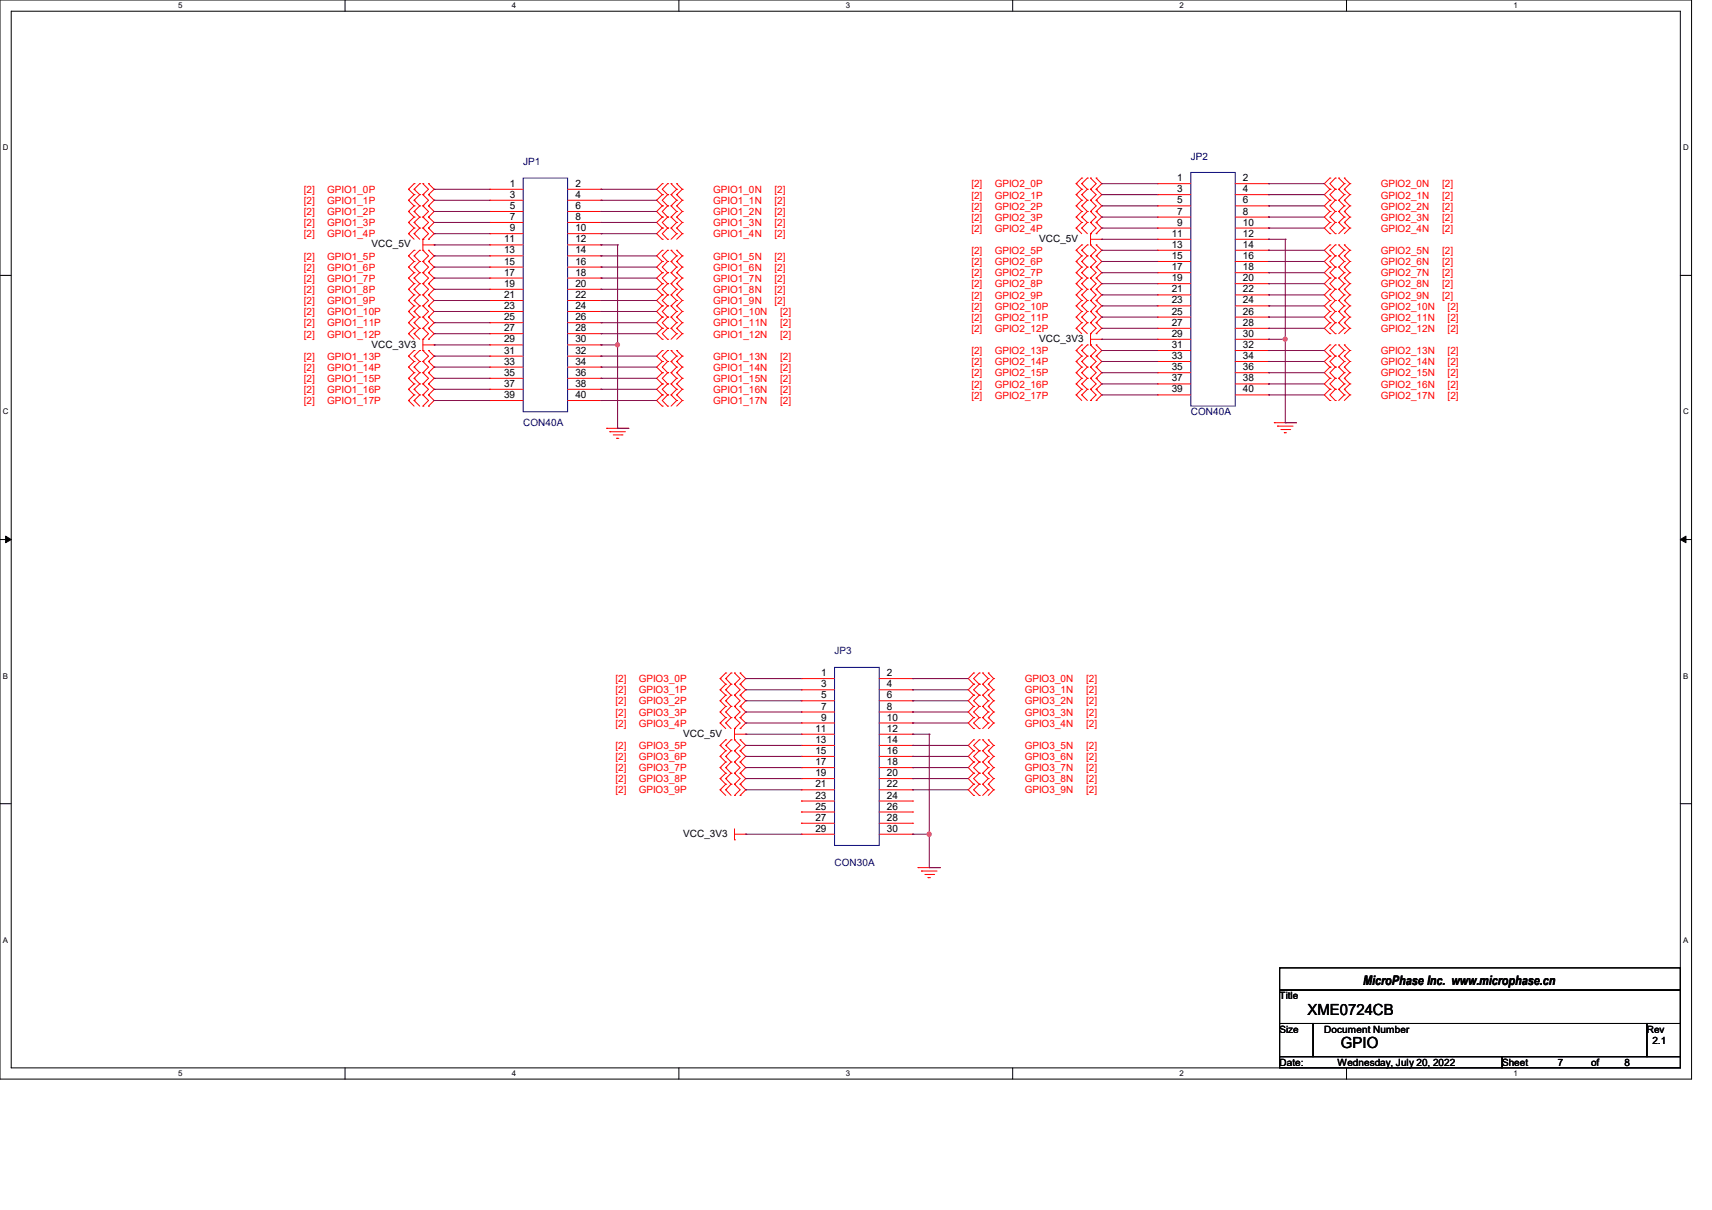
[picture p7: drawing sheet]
<svg xmlns="http://www.w3.org/2000/svg" width="297mm" height="210mm" viewBox="0 0 297 210" stroke-linecap="round" stroke-linejoin="round" font-family="sans-serif">
<path d="M0 0h293.5v187.3h-293.5zM1.9 1.9h289.6v183.4h-289.6z" fill="none" stroke="#000" stroke-width=".17"/>
<g fill="#fff">
<path d="M30.9 .2h.8v1.5h-.8z"/>
<path d="M30.9 185.5h.8v1.6h-.8z"/>
</g>
<path d="M59.9 0v1.9M59.9 185.3v2" fill="none" stroke="#000" stroke-width=".17"/>
<g fill="#fff">
<path d="M88.8 .2h.8v1.5h-.8z"/>
<path d="M88.8 185.5h.8v1.6h-.8z"/>
</g>
<path d="M117.8 0v1.9M117.8 185.3v2" fill="none" stroke="#000" stroke-width=".17"/>
<g fill="#fff">
<path d="M146.7 .2h.8v1.5h-.8z"/>
<path d="M146.7 185.5h.8v1.6h-.8z"/>
</g>
<path d="M175.7 0v1.9M175.7 185.3v2" fill="none" stroke="#000" stroke-width=".17"/>
<g fill="#fff">
<path d="M204.6 .2h.8v1.5h-.8z"/>
<path d="M204.6 185.5h.8v1.6h-.8z"/>
</g>
<path d="M233.6 0v1.9M233.6 185.3v2" fill="none" stroke="#000" stroke-width=".17"/>
<g fill="#fff">
<path d="M262.6 .2h.7v1.5h-.7z"/>
<path d="M262.6 185.5h.7v1.6h-.7z"/>
<path d="M.5 24.8h1v1.6h-1z"/>
<path d="M292 24.8h1v1.6h-1z"/>
<path d="M.5 70.7h1v1.5h-1z"/>
<path d="M292 70.7h1v1.5h-1z"/>
</g>
<path d="M0 47.8h1.9M291.5 47.8h2" fill="none" stroke="#000" stroke-width=".17"/>
<g fill="#fff">
<path d="M.5 116.5h.9v1.6h-.9z"/>
<path d="M292 116.5h.9v1.6h-.9z"/>
</g>
<path d="M0 93.6h1.9M291.5 93.6h2" fill="none" stroke="#000" stroke-width=".17"/>
<path d="M1 93l.9 .6-.9 .6zM291.5 93.6l1-.6v1.2z" fill="#000" stroke="#000" stroke-width=".17"/>
<g fill="#fff">
<path d="M.5 162.4h.9v1.5h-.9z"/>
<path d="M292 162.4h.9v1.5h-.9z"/>
</g>
<path d="M0 139.5h1.9M291.5 139.5h2M222 168h69.5v3.8h-69.5zM222 171.8h69.5v5.8h-69.5zM222 177.6h5.8v5.8h-5.8zM227.8 177.6h57.9v5.8h-57.9zM285.7 177.6h5.8v5.8h-5.8zM222 183.4h38.6v1.9h-38.6zM260.6 183.4h30.9v1.9h-30.9z" fill="none" stroke="#000" stroke-width=".17"/>
<g fill="none" stroke="#f00" stroke-width=".17">
<path d="M70.9 32.9h.1M70.9 34.8h.1M70.9 36.7h.1M70.9 38.6h.1M70.9 32.9l.9 .9M70.9 34.8l.9 .9M70.9 36.7l.9 1M70.9 38.6l.9 1M71.8 32.9h.1M71.8 31.9h.1M71.8 34.8h.1M71.8 33.8h.1"/>
<path d="M71.8 36.7h.1M71.8 35.7h.1M71.8 38.6h.1M71.8 37.7h.1M71.8 39.6h.1M71.8 32.9l1 .9M71.8 31.9l-.9 1M71.8 34.8l1 .9M71.8 33.8l-.9 1M71.8 36.7l1 1M71.8 35.7l-.9 1M71.8 38.6l1 1"/>
<path d="M71.8 37.7l-.9 .9M71.8 39.6l-.9 1M72.8 31.9h.1M72.8 33.8h.1M72.8 35.7h.1M72.8 37.7h.1M72.8 39.6h.1M72.8 31.9l-1 1M72.8 33.8l-1 1M72.8 35.7l-1 1M72.8 37.7l-1 .9M72.8 39.6l-1 1"/>
<path d="M73.4 33.8h.1M73.4 31.9h.1M73.4 35.7h.1M73.4 37.7h.1M73.4 39.6h.1M73.4 31.9l.9 1-.9 .9M73.4 33.8l.9 1-.9 .9M73.4 35.7l.9 1-.9 1M73.4 37.7l.9 .9-.9 1M73.4 39.6l.9 1-.9 .9M74.3 31.9h.1M74.3 33.8h.1"/>
<path d="M74.3 35.7h.1M74.3 37.7h.1M74.3 39.6h.1M74.3 31.9l1 1-1 .9M74.3 33.8l1 1-1 .9M74.3 35.7l1 1-1 1M74.3 37.7l1 .9-1 1M74.3 39.6l1 1-1 .9M85 32.9h.1M85 34.8h.1M85 36.7h.1M85 38.6h.1"/>
<path d="M85 32.9h5.8M85 34.8h5.8M85 36.7h5.8M85 38.6h5.8M98.5 32.9h5.8M98.5 34.8h5.8M98.5 36.7h5.8M98.5 38.6h5.8M104.3 32.9h.1M104.3 34.8h.1M104.3 36.7h.1M104.3 38.6h.1"/>
<path d="M114.9 31.9h.1M114.9 33.8h.1M114.9 35.7h.1M114.9 37.7h.1M114.9 39.6h.1M114.9 31.9l-1 1 1 .9M114.9 33.8l-1 1 1 .9M114.9 35.7l-1 1 1 1M114.9 37.7l-1 .9 1 1M114.9 39.6l-1 1 1 .9M115.8 33.8h.1M115.8 31.9h.1"/>
<path d="M115.8 35.7h.1M115.8 37.7h.1M115.8 39.6h.1M115.8 31.9l-.9 1 .9 .9M115.8 33.8l-.9 1 .9 .9M115.8 35.7l-.9 1 .9 1M115.8 37.7l-.9 .9 .9 1M115.8 39.6l-.9 1 .9 .9M116.4 31.9h.1M116.4 33.8h.1M116.4 35.7h.1M116.4 37.7h.1"/>
<path d="M116.4 39.6h.1M116.4 31.9l1 1M116.4 33.8l1 1M116.4 35.7l1 1M116.4 37.7l1 .9M116.4 39.6l1 1M117.4 32.9h.1M117.4 31.9h.1M117.4 34.8h.1M117.4 33.8h.1M117.4 36.7h.1M117.4 35.7h.1"/>
<path d="M117.4 38.6h.1M117.4 37.7h.1M117.4 39.6h.1M117.4 32.9l-1 .9M117.4 31.9l1 1M117.4 34.8l-1 .9M117.4 33.8l1 1M117.4 36.7l-1 1M117.4 35.7l1 1M117.4 38.6l-1 1M117.4 37.7l1 .9M117.4 39.6l1 1"/>
<path d="M118.4 32.9h.1M118.4 34.8h.1M118.4 36.7h.1M118.4 38.6h.1M118.4 32.9l-1 .9M118.4 34.8l-1 .9M118.4 36.7l-1 1M118.4 38.6l-1 1M186.7 31.9h.1M186.7 33.8h.1M186.7 35.7h.1M186.7 37.7h.1"/>
<path d="M186.7 39.6h.1M186.7 31.9l1 1M186.7 33.8l1 1M186.7 35.7l1 1M186.7 37.7l1 .9M186.7 39.6l1 1M187.7 31.9h.1M187.7 30.9h.1M187.7 33.8h.1M187.7 32.9h.1M187.7 35.7h.1M187.7 34.8h.1"/>
<path d="M187.7 37.7h.1M187.7 36.7h.1M187.7 39.6h.1M187.7 38.6h.1M187.7 31.9l.9 1M187.7 30.9l-1 1M187.7 33.8l.9 1M187.7 32.9l-1 .9M187.7 35.7l.9 1M187.7 34.8l-1 .9M187.7 37.7l.9 .9M187.7 36.7l-1 1"/>
<path d="M187.7 39.6l.9 1M187.7 38.6l-1 1M188.6 30.9h.1M188.6 32.9h.1M188.6 34.8h.1M188.6 36.7h.1M188.6 38.6h.1M188.6 30.9l-.9 1M188.6 32.9l-.9 .9M188.6 34.8l-.9 .9M188.6 36.7l-.9 1M188.6 38.6l-.9 1"/>
<path d="M189.2 32.9h.1M189.2 30.9h.1M189.2 34.8h.1M189.2 36.7h.1M189.2 38.6h.1M189.2 30.9l1 1-1 1M189.2 32.9l1 .9-1 1M189.2 34.8l1 .9-1 1M189.2 36.7l1 1-1 .9M189.2 38.6l1 1-1 1M190.2 30.9h.1M190.2 32.9h.1"/>
<path d="M190.2 34.8h.1M190.2 36.7h.1M190.2 38.6h.1M190.2 30.9l.9 1-.9 1M190.2 32.9l.9 .9-.9 1M190.2 34.8l.9 .9-.9 1M190.2 36.7l.9 1-.9 .9M190.2 38.6l.9 1-.9 1M200.8 31.9h.1M200.8 33.8h.1M200.8 35.7h.1M200.8 37.7h.1"/>
<path d="M200.8 39.6h.1M200.8 31.9h5.8M200.8 33.8h5.8M200.8 35.7h5.8M200.8 37.7h5.8M200.8 39.6h5.8M214.3 31.9h5.8M214.3 33.8h5.8M214.3 35.7h5.8M214.3 37.7h5.8M214.3 39.6h5.8M220.1 31.9h.1"/>
<path d="M220.1 33.8h.1M220.1 35.7h.1M220.1 37.7h.1M220.1 39.6h.1M230.7 30.9h.1M230.7 32.9h.1M230.7 34.8h.1M230.7 36.7h.1M230.7 38.6h.1M230.7 30.9l-1 1 1 1M230.7 32.9l-1 .9 1 1M230.7 34.8l-1 .9 1 1"/>
<path d="M230.7 36.7l-1 1 1 .9M230.7 38.6l-1 1 1 1M231.6 32.9h.1M231.6 30.9h.1M231.6 34.8h.1M231.6 36.7h.1M231.6 38.6h.1M231.6 30.9l-.9 1 .9 1M231.6 32.9l-.9 .9 .9 1M231.6 34.8l-.9 .9 .9 1M231.6 36.7l-.9 1 .9 .9M231.6 38.6l-.9 1 .9 1"/>
<path d="M232.2 30.9h.1M232.2 32.9h.1M232.2 34.8h.1M232.2 36.7h.1M232.2 38.6h.1M232.2 30.9l1 1M232.2 32.9l1 .9M232.2 34.8l1 .9M232.2 36.7l1 1M232.2 38.6l1 1M233.2 31.9h.1M233.2 30.9h.1"/>
<path d="M233.2 33.8h.1M233.2 32.9h.1M233.2 35.7h.1M233.2 34.8h.1M233.2 37.7h.1M233.2 36.7h.1M233.2 39.6h.1M233.2 38.6h.1M233.2 31.9l-1 1M233.2 30.9l1 1M233.2 33.8l-1 1M233.2 32.9l1 .9"/>
<path d="M233.2 35.7l-1 1M233.2 34.8l1 .9M233.2 37.7l-1 .9M233.2 36.7l1 1M233.2 39.6l-1 1M233.2 38.6l1 1M234.2 31.9h.1M234.2 33.8h.1M234.2 35.7h.1M234.2 37.7h.1M234.2 39.6h.1M234.2 31.9l-1 1"/>
<path d="M234.2 33.8l-1 1M234.2 35.7l-1 1M234.2 37.7l-1 .9M234.2 39.6l-1 1M70.9 40.6h.1M70.9 44.4h.1M70.9 46.4h.1M70.9 48.3h.1M70.9 50.2h.1M70.9 52.2h.1M70.9 54.1h.1M70.9 56h.1"/>
<path d="M70.9 57.9h.1M70.9 40.6l.9 .9M70.9 44.4l.9 1M70.9 46.4l.9 .9M70.9 48.3l.9 .9M70.9 50.2l.9 1M70.9 52.2l.9 .9M70.9 54.1l.9 .9M70.9 56l.9 1M70.9 57.9l.9 1M71.8 40.6h.1M71.8 44.4h.1"/>
<path d="M71.8 43.4h.1M71.8 46.4h.1M71.8 45.4h.1M71.8 48.3h.1M71.8 47.3h.1M71.8 50.2h.1M71.8 49.2h.1M71.8 52.2h.1M71.8 51.2h.1M71.8 54.1h.1M71.8 53.1h.1M71.8 56h.1"/>
<path d="M71.8 55h.1M71.8 57.9h.1M71.8 57h.1M71.8 40.6l1 .9M71.8 44.4l1 1M71.8 43.4l-.9 1M71.8 46.4l1 .9M71.8 45.4l-.9 1M71.8 48.3l1 .9M71.8 47.3l-.9 1M71.8 50.2l1 1M71.8 49.2l-.9 1"/>
<path d="M71.8 52.2l1 .9M71.8 51.2l-.9 1M71.8 54.1l1 .9M71.8 53.1l-.9 1M71.8 56l1 1M71.8 55l-.9 1M71.8 57.9l1 1M71.8 57l-.9 .9M72.8 43.4h.1M72.8 45.4h.1M72.8 47.3h.1M72.8 49.2h.1"/>
<path d="M72.8 51.2h.1M72.8 53.1h.1M72.8 55h.1M72.8 57h.1M72.8 43.4l-1 1M72.8 45.4l-1 1M72.8 47.3l-1 1M72.8 49.2l-1 1M72.8 51.2l-1 1M72.8 53.1l-1 1M72.8 55l-1 1M72.8 57l-1 .9"/>
<path d="M73.4 41.5h.1M73.4 45.4h.1M73.4 43.4h.1M73.4 47.3h.1M73.4 49.2h.1M73.4 51.2h.1M73.4 53.1h.1M73.4 55h.1M73.4 57h.1M73.4 58.9h.1M73.4 42.5h1.9M73.4 41.5v1.9"/>
<path d="M73.4 58.9v1.9M73.4 59.9h1.9M73.4 43.4l.9 1-.9 1M73.4 45.4l.9 1-.9 .9M73.4 47.3l.9 1-.9 .9M73.4 49.2l.9 1-.9 1M73.4 51.2l.9 1-.9 .9M73.4 53.1l.9 1-.9 .9M73.4 55l.9 1-.9 1M73.4 57l.9 .9-.9 1M74.3 41.5h.1M74.3 43.4h.1"/>
<path d="M74.3 45.4h.1M74.3 47.3h.1M74.3 49.2h.1M74.3 51.2h.1M74.3 53.1h.1M74.3 55h.1M74.3 57h.1M74.3 58.9h.1M74.3 43.4l1 1-1 1M74.3 45.4l1 1-1 .9M74.3 47.3l1 1-1 .9M74.3 49.2l1 1-1 1"/>
<path d="M74.3 51.2l1 1-1 .9M74.3 53.1l1 1-1 .9M74.3 55l1 1-1 1M74.3 57l1 .9-1 1M75.3 42.5h.1M75.3 59.9h.1M85 40.6h.1M85 42.5h.1M85 44.4h.1M85 46.4h.1M85 48.3h.1M85 50.2h.1"/>
<path d="M85 52.2h.1M85 54.1h.1M85 56h.1M85 57.9h.1M85 59.9h.1M85 42.5h5.8M85 59.9h5.8M85 40.6h5.8M85 44.4h5.8M85 46.4h5.8M85 48.3h5.8M85 50.2h5.8"/>
<path d="M85 52.2h5.8M85 54.1h5.8M85 56h5.8M85 57.9h5.8M98.5 42.5h5.8M98.5 59.9h5.8M98.5 40.6h5.8M98.5 44.4h5.8M98.5 46.4h5.8M98.5 48.3h5.8M98.5 50.2h5.8M98.5 52.2h5.8"/>
<path d="M98.5 54.1h5.8M98.5 56h5.8M98.5 57.9h5.8M104.3 40.6h.1M104.3 42.5h.1M104.3 44.4h.1M104.3 46.4h.1M104.3 48.3h.1M104.3 50.2h.1M104.3 52.2h.1M104.3 54.1h.1M104.3 56h.1"/>
<path d="M104.3 57.9h.1M104.3 59.9h.1M114.9 41.5h.1M114.9 43.4h.1M114.9 45.4h.1M114.9 47.3h.1M114.9 49.2h.1M114.9 51.2h.1M114.9 53.1h.1M114.9 55h.1M114.9 57h.1M114.9 58.9h.1"/>
<path d="M114.9 43.4l-1 1 1 1M114.9 45.4l-1 1 1 .9M114.9 47.3l-1 1 1 .9M114.9 49.2l-1 1 1 1M114.9 51.2l-1 1 1 .9M114.9 53.1l-1 1 1 .9M114.9 55l-1 1 1 1M114.9 57l-1 .9 1 1M115.8 41.5h.1M115.8 45.4h.1M115.8 43.4h.1M115.8 47.3h.1"/>
<path d="M115.8 49.2h.1M115.8 51.2h.1M115.8 53.1h.1M115.8 55h.1M115.8 57h.1M115.8 58.9h.1M115.8 43.4l-.9 1 .9 1M115.8 45.4l-.9 1 .9 .9M115.8 47.3l-.9 1 .9 .9M115.8 49.2l-.9 1 .9 1M115.8 51.2l-.9 1 .9 .9M115.8 53.1l-.9 1 .9 .9"/>
<path d="M115.8 55l-.9 1 .9 1M115.8 57l-.9 .9 .9 1M116.4 43.4h.1M116.4 45.4h.1M116.4 47.3h.1M116.4 49.2h.1M116.4 51.2h.1M116.4 53.1h.1M116.4 55h.1M116.4 57h.1M116.4 43.4l1 1M116.4 45.4l1 1"/>
<path d="M116.4 47.3l1 1M116.4 49.2l1 1M116.4 51.2l1 1M116.4 53.1l1 1M116.4 55l1 1M116.4 57l1 .9M117.4 40.6h.1M117.4 44.4h.1M117.4 43.4h.1M117.4 46.4h.1M117.4 45.4h.1M117.4 48.3h.1"/>
<path d="M117.4 47.3h.1M117.4 50.2h.1M117.4 49.2h.1M117.4 52.2h.1M117.4 51.2h.1M117.4 54.1h.1M117.4 53.1h.1M117.4 56h.1M117.4 55h.1M117.4 57.9h.1M117.4 57h.1M117.4 40.6l-1 .9"/>
<path d="M117.4 44.4l-1 1M117.4 43.4l1 1M117.4 46.4l-1 .9M117.4 45.4l1 1M117.4 48.3l-1 .9M117.4 47.3l1 1M117.4 50.2l-1 1M117.4 49.2l1 1M117.4 52.2l-1 .9M117.4 51.2l1 1M117.4 54.1l-1 .9M117.4 53.1l1 1"/>
<path d="M117.4 56l-1 1M117.4 55l1 1M117.4 57.9l-1 1M117.4 57l1 .9M118.4 40.6h.1M118.4 44.4h.1M118.4 46.4h.1M118.4 48.3h.1M118.4 50.2h.1M118.4 52.2h.1M118.4 54.1h.1M118.4 56h.1"/>
<path d="M118.4 57.9h.1M118.4 40.6l-1 .9M118.4 44.4l-1 1M118.4 46.4l-1 .9M118.4 48.3l-1 .9M118.4 50.2l-1 1M118.4 52.2l-1 .9M118.4 54.1l-1 .9M118.4 56l-1 1M118.4 57.9l-1 1M186.7 43.4h.1M186.7 45.4h.1"/>
<path d="M186.7 47.3h.1M186.7 49.2h.1M186.7 51.2h.1M186.7 53.1h.1M186.7 55h.1M186.7 57h.1M186.7 43.4l1 1M186.7 45.4l1 1M186.7 47.3l1 1M186.7 49.2l1 1M186.7 51.2l1 1M186.7 53.1l1 1"/>
<path d="M186.7 55l1 1M186.7 57l1 .9M187.7 43.4h.1M187.7 42.5h.1M187.7 45.4h.1M187.7 44.4h.1M187.7 47.3h.1M187.7 46.4h.1M187.7 49.2h.1M187.7 48.3h.1M187.7 51.2h.1M187.7 50.2h.1"/>
<path d="M187.7 59.9h.1M187.7 53.1h.1M187.7 52.2h.1M187.7 55h.1M187.7 54.1h.1M187.7 57h.1M187.7 56h.1M187.7 43.4l.9 1M187.7 42.5l-1 .9M187.7 45.4l.9 1M187.7 44.4l-1 1M187.7 47.3l.9 1"/>
<path d="M187.7 46.4l-1 .9M187.7 49.2l.9 1M187.7 48.3l-1 .9M187.7 51.2l.9 1M187.7 50.2l-1 1M187.7 59.9l-1 .9M187.7 53.1l.9 1M187.7 52.2l-1 .9M187.7 55l.9 1M187.7 54.1l-1 .9M187.7 57l.9 .9M187.7 56l-1 1"/>
<path d="M188.6 42.5h.1M188.6 44.4h.1M188.6 46.4h.1M188.6 48.3h.1M188.6 50.2h.1M188.6 59.9h.1M188.6 52.2h.1M188.6 54.1h.1M188.6 56h.1M188.6 42.5l-.9 .9M188.6 44.4l-.9 1M188.6 46.4l-.9 .9"/>
<path d="M188.6 48.3l-.9 .9M188.6 50.2l-.9 1M188.6 59.9l-.9 .9M188.6 52.2l-.9 .9M188.6 54.1l-.9 .9M188.6 56l-.9 1M189.2 40.6h.1M189.2 59.9h.1M189.2 44.4h.1M189.2 42.5h.1M189.2 46.4h.1M189.2 48.3h.1"/>
<path d="M189.2 50.2h.1M189.2 52.2h.1M189.2 54.1h.1M189.2 56h.1M189.2 57.9h.1M189.2 41.5h1.9M189.2 40.6v1.9M189.2 57.9v2M189.2 58.9h1.9M189.2 42.5l1 .9-1 1M189.2 44.4l1 1-1 1M189.2 46.4l1 .9-1 1"/>
<path d="M189.2 48.3l1 .9-1 1M189.2 50.2l1 1-1 1M189.2 59.9l1 .9-1 1M189.2 52.2l1 .9-1 1M189.2 54.1l1 .9-1 1M189.2 56l1 1-1 .9M190.2 40.6h.1M190.2 42.5h.1M190.2 44.4h.1M190.2 46.4h.1M190.2 48.3h.1M190.2 50.2h.1"/>
<path d="M190.2 52.2h.1M190.2 59.9h.1M190.2 54.1h.1M190.2 56h.1M190.2 57.9h.1M190.2 42.5l.9 .9-.9 1M190.2 44.4l.9 1-.9 1M190.2 46.4l.9 .9-.9 1M190.2 48.3l.9 .9-.9 1M190.2 50.2l.9 1-.9 1M190.2 59.9l.9 .9-.9 1M190.2 52.2l.9 .9-.9 1"/>
<path d="M190.2 54.1l.9 .9-.9 1M190.2 56l.9 1-.9 .9M191.1 41.5h.1M191.1 58.9h.1M200.8 41.5h.1M200.8 43.4h.1M200.8 45.4h.1M200.8 47.3h.1M200.8 49.2h.1M200.8 51.2h.1M200.8 53.1h.1M200.8 55h.1"/>
<path d="M200.8 57h.1M200.8 58.9h.1M200.8 41.5h5.8M200.8 58.9h5.8M200.8 43.4h5.8M200.8 45.4h5.8M200.8 47.3h5.8M200.8 49.2h5.8M200.8 51.2h5.8M200.8 53.1h5.8M200.8 55h5.8M200.8 57h5.8"/>
<path d="M214.3 41.5h5.8M214.3 58.9h5.8M214.3 43.4h5.8M214.3 45.4h5.8M214.3 47.3h5.8M214.3 49.2h5.8M214.3 51.2h5.8M214.3 53.1h5.8M214.3 55h5.8M214.3 57h5.8M220.1 41.5h.1M220.1 43.4h.1"/>
<path d="M220.1 45.4h.1M220.1 47.3h.1M220.1 49.2h.1M220.1 51.2h.1M220.1 53.1h.1M220.1 55h.1M220.1 57h.1M220.1 58.9h.1M230.7 40.6h.1M230.7 42.5h.1M230.7 44.4h.1M230.7 46.4h.1"/>
<path d="M230.7 48.3h.1M230.7 50.2h.1M230.7 52.2h.1M230.7 54.1h.1M230.7 56h.1M230.7 57.9h.1M230.7 59.9h.1M230.7 42.5l-1 .9 1 1M230.7 44.4l-1 1 1 1M230.7 46.4l-1 .9 1 1M230.7 48.3l-1 .9 1 1M230.7 50.2l-1 1 1 1"/>
<path d="M230.7 52.2l-1 .9 1 1M230.7 54.1l-1 .9 1 1M230.7 56l-1 1 1 .9M230.7 59.9l-1 .9 1 1M231.6 40.6h.1M231.6 44.4h.1M231.6 42.5h.1M231.6 46.4h.1M231.6 48.3h.1M231.6 50.2h.1M231.6 52.2h.1M231.6 54.1h.1"/>
<path d="M231.6 56h.1M231.6 57.9h.1M231.6 59.9h.1M231.6 42.5l-.9 .9 .9 1M231.6 44.4l-.9 1 .9 1M231.6 46.4l-.9 .9 .9 1M231.6 48.3l-.9 .9 .9 1M231.6 50.2l-.9 1 .9 1M231.6 52.2l-.9 .9 .9 1M231.6 54.1l-.9 .9 .9 1M231.6 56l-.9 1 .9 .9M231.6 59.9l-.9 .9 .9 1"/>
<path d="M232.2 42.5h.1M232.2 44.4h.1M232.2 46.4h.1M232.2 48.3h.1M232.2 50.2h.1M232.2 52.2h.1M232.2 54.1h.1M232.2 56h.1M232.2 59.9h.1M232.2 42.5l1 .9M232.2 44.4l1 1M232.2 46.4l1 .9"/>
<path d="M232.2 48.3l1 .9M232.2 50.2l1 1M232.2 52.2l1 .9M232.2 54.1l1 .9M232.2 56l1 1M232.2 59.9l1 .9M233.2 43.4h.1M233.2 42.5h.1M233.2 45.4h.1M233.2 44.4h.1M233.2 47.3h.1M233.2 46.4h.1"/>
<path d="M233.2 49.2h.1M233.2 48.3h.1M233.2 51.2h.1M233.2 50.2h.1M233.2 53.1h.1M233.2 52.2h.1M233.2 55h.1M233.2 54.1h.1M233.2 57h.1M233.2 56h.1M233.2 59.9h.1M233.2 43.4l-1 1"/>
<path d="M233.2 42.5l1 .9M233.2 45.4l-1 1M233.2 44.4l1 1M233.2 47.3l-1 1M233.2 46.4l1 .9M233.2 49.2l-1 1M233.2 48.3l1 .9M233.2 51.2l-1 1M233.2 50.2l1 1M233.2 53.1l-1 1M233.2 52.2l1 .9M233.2 55l-1 1"/>
<path d="M233.2 54.1l1 .9M233.2 57l-1 .9M233.2 56l1 1M233.2 59.9l1 .9M234.2 43.4h.1M234.2 45.4h.1M234.2 47.3h.1M234.2 49.2h.1M234.2 51.2h.1M234.2 53.1h.1M234.2 55h.1M234.2 57h.1"/>
<path d="M234.2 43.4l-1 1M234.2 45.4l-1 1M234.2 47.3l-1 1M234.2 49.2l-1 1M234.2 51.2l-1 1M234.2 53.1l-1 1M234.2 55l-1 1M234.2 57l-1 .9M70.9 61.8h.1M70.9 63.7h.1M70.9 65.7h.1M70.9 67.6h.1"/>
<path d="M70.9 69.5h.1M70.9 61.8l.9 .9M70.9 63.7l.9 1M70.9 65.7l.9 .9M70.9 67.6l.9 .9M70.9 69.5l.9 1M71.8 61.8h.1M71.8 60.8h.1M71.8 63.7h.1M71.8 62.7h.1M71.8 65.7h.1M71.8 64.7h.1"/>
<path d="M71.8 67.6h.1M71.8 66.6h.1M71.8 69.5h.1M71.8 68.5h.1M71.8 61.8l1 .9M71.8 60.8l-.9 1M71.8 63.7l1 1M71.8 62.7l-.9 1M71.8 65.7l1 .9M71.8 64.7l-.9 1M71.8 67.6l1 .9M71.8 66.6l-.9 1"/>
<path d="M71.8 69.5l1 1M71.8 68.5l-.9 1M72.8 60.8h.1M72.8 62.7h.1M72.8 64.7h.1M72.8 66.6h.1M72.8 68.5h.1M72.8 60.8l-1 1M72.8 62.7l-1 1M72.8 64.7l-1 1M72.8 66.6l-1 1M72.8 68.5l-1 1"/>
<path d="M73.4 60.8h.1M73.4 62.7h.1M73.4 64.7h.1M73.4 66.6h.1M73.4 68.5h.1M73.4 70.5h.1M73.4 60.8l.9 1-.9 .9M73.4 62.7l.9 1-.9 1M73.4 64.7l.9 1-.9 .9M73.4 66.6l.9 1-.9 .9M73.4 68.5l.9 1-.9 1M74.3 60.8h.1"/>
<path d="M74.3 62.7h.1M74.3 64.7h.1M74.3 66.6h.1M74.3 68.5h.1M74.3 70.5h.1M74.3 60.8l1 1-1 .9M74.3 62.7l1 1-1 1M74.3 64.7l1 1-1 .9M74.3 66.6l1 1-1 .9M74.3 68.5l1 1-1 1M85 61.8h.1M85 63.7h.1"/>
<path d="M85 65.7h.1M85 67.6h.1M85 69.5h.1M85 61.8h5.8M85 63.7h5.8M85 65.7h5.8M85 67.6h5.8M85 69.5h5.8M98.5 61.8h5.8M98.5 63.7h5.8M98.5 65.7h5.8M98.5 67.6h5.8"/>
<path d="M98.5 69.5h5.8M104.3 61.8h.1M104.3 63.7h.1M104.3 65.7h.1M104.3 67.6h.1M104.3 69.5h.1M105.2 74.3h.1M105.2 74.3h3.9M105.8 74.9h.1M105.8 74.9h2.7M106.4 75.5h1.5M107 76.1h.1"/>
<path d="M107 76.1h.4M107.9 75.5h.1M114.9 60.8h.1M114.9 62.7h.1M114.9 64.7h.1M114.9 66.6h.1M114.9 68.5h.1M114.9 70.5h.1M114.9 60.8l-1 1 1 .9M114.9 62.7l-1 1 1 1M114.9 64.7l-1 1 1 .9M114.9 66.6l-1 1 1 .9"/>
<path d="M114.9 68.5l-1 1 1 1M115.8 62.7h.1M115.8 60.8h.1M115.8 64.7h.1M115.8 66.6h.1M115.8 68.5h.1M115.8 70.5h.1M115.8 60.8l-.9 1 .9 .9M115.8 62.7l-.9 1 .9 1M115.8 64.7l-.9 1 .9 .9M115.8 66.6l-.9 1 .9 .9M115.8 68.5l-.9 1 .9 1"/>
<path d="M116.4 60.8h.1M116.4 62.7h.1M116.4 64.7h.1M116.4 66.6h.1M116.4 68.5h.1M116.4 60.8l1 1M116.4 62.7l1 1M116.4 64.7l1 1M116.4 66.6l1 1M116.4 68.5l1 1M117.4 61.8h.1M117.4 60.8h.1"/>
<path d="M117.4 63.7h.1M117.4 62.7h.1M117.4 65.7h.1M117.4 64.7h.1M117.4 67.6h.1M117.4 66.6h.1M117.4 69.5h.1M117.4 68.5h.1M117.4 61.8l-1 .9M117.4 60.8l1 1M117.4 63.7l-1 1M117.4 62.7l1 1"/>
<path d="M117.4 65.7l-1 .9M117.4 64.7l1 1M117.4 67.6l-1 .9M117.4 66.6l1 1M117.4 69.5l-1 1M117.4 68.5l1 1M118.4 61.8h.1M118.4 63.7h.1M118.4 65.7h.1M118.4 67.6h.1M118.4 69.5h.1M118.4 61.8l-1 .9"/>
<path d="M118.4 63.7l-1 1M118.4 65.7l-1 .9M118.4 67.6l-1 .9M118.4 69.5l-1 1M186.7 60.8h.1M186.7 62.7h.1M186.7 64.7h.1M186.7 66.6h.1M186.7 68.5h.1M186.7 60.8l1 1M186.7 62.7l1 1M186.7 64.7l1 1"/>
<path d="M186.7 66.6l1 1M186.7 68.5l1 1M187.7 60.8h.1M187.7 62.7h.1M187.7 61.8h.1M187.7 64.7h.1M187.7 63.7h.1M187.7 66.6h.1M187.7 65.7h.1M187.7 68.5h.1M187.7 67.6h.1M187.7 60.8l.9 1"/>
<path d="M187.7 62.7l.9 1M187.7 61.8l-1 .9M187.7 64.7l.9 1M187.7 63.7l-1 1M187.7 66.6l.9 1M187.7 65.7l-1 .9M187.7 68.5l.9 1M187.7 67.6l-1 .9M188.6 61.8h.1M188.6 63.7h.1M188.6 65.7h.1M188.6 67.6h.1"/>
<path d="M188.6 61.8l-.9 .9M188.6 63.7l-.9 1M188.6 65.7l-.9 .9M188.6 67.6l-.9 .9M189.2 61.8h.1M189.2 63.7h.1M189.2 65.7h.1M189.2 67.6h.1M189.2 69.5h.1M189.2 61.8l1 .9-1 1M189.2 63.7l1 1-1 1M189.2 65.7l1 .9-1 1"/>
<path d="M189.2 67.6l1 .9-1 1M190.2 61.8h.1M190.2 63.7h.1M190.2 65.7h.1M190.2 67.6h.1M190.2 69.5h.1M190.2 61.8l.9 .9-.9 1M190.2 63.7l.9 1-.9 1M190.2 65.7l.9 .9-.9 1M190.2 67.6l.9 .9-.9 1M200.8 60.8h.1M200.8 62.7h.1"/>
<path d="M200.8 64.7h.1M200.8 66.6h.1M200.8 68.5h.1M200.8 60.8h5.8M200.8 62.7h5.8M200.8 64.7h5.8M200.8 66.6h5.8M200.8 68.5h5.8M214.3 60.8h5.8M214.3 62.7h5.8M214.3 64.7h5.8M214.3 66.6h5.8"/>
<path d="M214.3 68.5h5.8M220.1 60.8h.1M220.1 62.7h.1M220.1 64.7h.1M220.1 66.6h.1M220.1 68.5h.1M221.1 73.4h.1M221.1 73.4h3.8M221.6 74h.1M221.6 74h2.7M222.2 74.5h1.5M222.8 75.1h.1"/>
<path d="M222.8 75.1h.4M223.7 74.5h.1M230.7 61.8h.1M230.7 63.7h.1M230.7 65.7h.1M230.7 67.6h.1M230.7 69.5h.1M230.7 61.8l-1 .9 1 1M230.7 63.7l-1 1 1 1M230.7 65.7l-1 .9 1 1M230.7 67.6l-1 .9 1 1M231.6 61.8h.1"/>
<path d="M231.6 63.7h.1M231.6 65.7h.1M231.6 67.6h.1M231.6 69.5h.1M231.6 61.8l-.9 .9 .9 1M231.6 63.7l-.9 1 .9 1M231.6 65.7l-.9 .9 .9 1M231.6 67.6l-.9 .9 .9 1M232.2 61.8h.1M232.2 63.7h.1M232.2 65.7h.1M232.2 67.6h.1"/>
<path d="M232.2 61.8l1 .9M232.2 63.7l1 1M232.2 65.7l1 .9M232.2 67.6l1 .9M233.2 60.8h.1M233.2 62.7h.1M233.2 61.8h.1M233.2 64.7h.1M233.2 63.7h.1M233.2 66.6h.1M233.2 65.7h.1M233.2 68.5h.1"/>
<path d="M233.2 67.6h.1M233.2 60.8l-1 1M233.2 62.7l-1 1M233.2 61.8l1 .9M233.2 64.7l-1 1M233.2 63.7l1 1M233.2 66.6l-1 1M233.2 65.7l1 .9M233.2 68.5l-1 1M233.2 67.6l1 .9M234.2 60.8h.1M234.2 62.7h.1"/>
<path d="M234.2 64.7h.1M234.2 66.6h.1M234.2 68.5h.1M234.2 60.8l-1 1M234.2 62.7l-1 1M234.2 64.7l-1 1M234.2 66.6l-1 1M234.2 68.5l-1 1M124.9 117.8h.1M124.9 119.7h.1M124.9 117.8l1 .9M124.9 119.7l1 .9"/>
<path d="M125.9 117.8h.1M125.9 116.8h.1M125.9 119.7h.1M125.9 118.7h.1M125.9 116.8l-1 1M125.9 118.7l-1 1M125.9 117.8l.9 .9M125.9 119.7l.9 .9M126.8 116.8h.1M126.8 118.7h.1M126.8 116.8l-.9 1M126.8 118.7l-.9 1"/>
<path d="M127.4 118.7h.1M127.4 116.8h.1M127.4 116.8l1 1-1 .9M127.4 118.7l1 1-1 .9M128.4 116.8h.1M128.4 118.7h.1M128.4 116.8l1 1-1 .9M128.4 118.7l1 1-1 .9M139 117.8h.1M139 119.7h.1M139 117.8h5.8M139 119.7h5.8"/>
<path d="M152.5 117.8h5.8M152.5 119.7h5.8M158.3 117.8h.1M158.3 119.7h.1M168.9 116.8h.1M168.9 118.7h.1M168.9 116.8l-.9 1 .9 .9M168.9 118.7l-.9 1 .9 .9M169.9 118.7h.1M169.9 116.8h.1M169.9 116.8l-1 1 1 .9M169.9 118.7l-1 1 1 .9"/>
<path d="M170.5 116.8h.1M170.5 118.7h.1M170.5 116.8l.9 1M170.5 118.7l.9 1M171.4 117.8h.1M171.4 116.8h.1M171.4 119.7h.1M171.4 118.7h.1M171.4 117.8l-.9 .9M171.4 116.8l1 1M171.4 119.7l-.9 .9M171.4 118.7l1 1"/>
<path d="M172.4 117.8h.1M172.4 119.7h.1M172.4 117.8l-1 .9M172.4 119.7l-1 .9M124.9 121.6h.1M124.9 123.6h.1M124.9 125.5h.1M124.9 129.4h.1M124.9 131.3h.1M124.9 133.2h.1M124.9 135.1h.1M124.9 137.1h.1"/>
<path d="M124.9 121.6l1 1M124.9 123.6l1 .9M124.9 125.5l1 .9M124.9 129.4l1 .9M124.9 131.3l1 .9M124.9 133.2l1 1M124.9 135.1l1 1M124.9 137.1l1 .9M125.9 121.6h.1M125.9 120.6h.1M125.9 123.6h.1M125.9 122.6h.1"/>
<path d="M125.9 125.5h.1M125.9 124.5h.1M125.9 129.4h.1M125.9 128.4h.1M125.9 131.3h.1M125.9 130.3h.1M125.9 133.2h.1M125.9 132.2h.1M125.9 135.1h.1M125.9 134.2h.1M125.9 137.1h.1M125.9 136.1h.1"/>
<path d="M125.9 128.4l-1 1M125.9 130.3l-1 1M125.9 121.6l.9 1M125.9 120.6l-1 1M125.9 123.6l.9 .9M125.9 122.6l-1 1M125.9 125.5l.9 .9M125.9 124.5l-1 1M125.9 129.4l.9 .9M125.9 131.3l.9 .9M125.9 133.2l.9 1M125.9 132.2l-1 1"/>
<path d="M125.9 135.1l.9 1M125.9 134.2l-1 .9M125.9 137.1l.9 .9M125.9 136.1l-1 1M126.8 120.6h.1M126.8 122.6h.1M126.8 124.5h.1M126.8 128.4h.1M126.8 130.3h.1M126.8 132.2h.1M126.8 134.2h.1M126.8 136.1h.1"/>
<path d="M126.8 120.6l-.9 1M126.8 122.6l-.9 1M126.8 124.5l-.9 1M126.8 128.4l-.9 1M126.8 130.3l-.9 1M126.8 132.2l-.9 1M126.8 134.2l-.9 .9M126.8 136.1l-.9 1M127.4 126.4h.1M127.4 120.6h.1M127.4 122.6h.1M127.4 124.5h.1"/>
<path d="M127.4 130.3h.1M127.4 128.4h.1M127.4 132.2h.1M127.4 134.2h.1M127.4 136.1h.1M127.4 138h.1M127.4 127.4h2M127.4 126.4v2M127.4 122.6l1 1-1 .9M127.4 130.3l1 1-1 .9M127.4 120.6l1 1-1 1M127.4 124.5l1 1-1 .9"/>
<path d="M127.4 128.4l1 1-1 .9M127.4 132.2l1 1-1 1M127.4 134.2l1 .9-1 1M127.4 136.1l1 1-1 .9M128.4 120.6h.1M128.4 122.6h.1M128.4 124.5h.1M128.4 126.4h.1M128.4 128.4h.1M128.4 130.3h.1M128.4 132.2h.1M128.4 134.2h.1"/>
<path d="M128.4 136.1h.1M128.4 138h.1M128.4 122.6l1 1-1 .9M128.4 124.5l1 1-1 .9M128.4 120.6l1 1-1 1M128.4 128.4l1 1-1 .9M128.4 130.3l1 1-1 .9M128.4 132.2l1 1-1 1M128.4 134.2l1 .9-1 1M128.4 136.1l1 1-1 .9M129.4 127.4h.1M139 121.6h.1"/>
<path d="M139 123.6h.1M139 125.5h.1M139 127.4h.1M139 129.4h.1M139 131.3h.1M139 133.2h.1M139 135.1h.1M139 137.1h.1M139 139h.1M139 127.4h5.8M139 121.6h5.8M139 123.6h5.8"/>
<path d="M139 125.5h5.8M139 129.4h5.8M139 131.3h5.8M139 133.2h5.8M139 135.1h5.8M139 137.1h5.8M139 139h5.8M152.5 127.4h5.8M152.5 121.6h5.8M152.5 123.6h5.8M152.5 125.5h5.8M152.5 129.4h5.8"/>
<path d="M152.5 131.3h5.8M152.5 133.2h5.8M152.5 135.1h5.8M152.5 137.1h5.8M152.5 139h5.8M158.3 121.6h.1M158.3 123.6h.1M158.3 125.5h.1M158.3 127.4h.1M158.3 129.4h.1M158.3 131.3h.1M158.3 133.2h.1"/>
<path d="M158.3 135.1h.1M158.3 137.1h.1M158.3 139h.1M168.9 120.6h.1M168.9 122.6h.1M168.9 124.5h.1M168.9 126.4h.1M168.9 128.4h.1M168.9 130.3h.1M168.9 132.2h.1M168.9 134.2h.1M168.9 136.1h.1"/>
<path d="M168.9 138h.1M168.9 124.5l-.9 1 .9 .9M168.9 120.6l-.9 1 .9 1M168.9 122.6l-.9 1 .9 .9M168.9 128.4l-.9 1 .9 .9M168.9 130.3l-.9 1 .9 .9M168.9 132.2l-.9 1 .9 1M168.9 134.2l-.9 .9 .9 1M168.9 136.1l-.9 1 .9 .9M169.9 120.6h.1M169.9 122.6h.1M169.9 124.5h.1"/>
<path d="M169.9 126.4h.1M169.9 130.3h.1M169.9 128.4h.1M169.9 132.2h.1M169.9 134.2h.1M169.9 136.1h.1M169.9 138h.1M169.9 120.6l-1 1 1 1M169.9 122.6l-1 1 1 .9M169.9 124.5l-1 1 1 .9M169.9 128.4l-1 1 1 .9M169.9 130.3l-1 1 1 .9"/>
<path d="M169.9 132.2l-1 1 1 1M169.9 134.2l-1 .9 1 1M169.9 136.1l-1 1 1 .9M170.5 120.6h.1M170.5 122.6h.1M170.5 124.5h.1M170.5 128.4h.1M170.5 130.3h.1M170.5 132.2h.1M170.5 134.2h.1M170.5 136.1h.1M170.5 120.6l.9 1"/>
<path d="M170.5 122.6l.9 1M170.5 124.5l.9 1M170.5 128.4l.9 1M170.5 130.3l.9 1M170.5 132.2l.9 1M170.5 134.2l.9 .9M170.5 136.1l.9 1M171.4 121.6h.1M171.4 120.6h.1M171.4 123.6h.1M171.4 122.6h.1M171.4 125.5h.1"/>
<path d="M171.4 124.5h.1M171.4 129.4h.1M171.4 128.4h.1M171.4 131.3h.1M171.4 130.3h.1M171.4 133.2h.1M171.4 132.2h.1M171.4 135.1h.1M171.4 134.2h.1M171.4 137.1h.1M171.4 136.1h.1M171.4 131.3l-.9 .9"/>
<path d="M171.4 121.6l-.9 1M171.4 120.6l1 1M171.4 123.6l-.9 .9M171.4 122.6l1 1M171.4 125.5l-.9 .9M171.4 124.5l1 1M171.4 129.4l-.9 .9M171.4 128.4l1 1M171.4 130.3l1 1M171.4 133.2l-.9 1M171.4 132.2l1 1M171.4 135.1l-.9 1"/>
<path d="M171.4 134.2l1 .9M171.4 137.1l-.9 .9M171.4 136.1l1 1M172.4 121.6h.1M172.4 123.6h.1M172.4 125.5h.1M172.4 129.4h.1M172.4 131.3h.1M172.4 133.2h.1M172.4 135.1h.1M172.4 137.1h.1M172.4 129.4l-1 .9"/>
<path d="M172.4 121.6l-1 1M172.4 123.6l-1 .9M172.4 125.5l-1 .9M172.4 131.3l-1 .9M172.4 133.2l-1 1M172.4 135.1l-1 1M172.4 137.1l-1 .9M127.4 145.8h.1M127.4 143.8v2M127.4 144.8h2M129.4 144.8h.1M139 140.9h.1"/>
<path d="M139 142.9h.1M139 144.8h.1M139 144.8h5.8M139 140.9h5.8M139 142.9h5.8M152.5 144.8h5.8M152.5 140.9h5.8M152.5 142.9h5.8M158.3 140.9h.1M158.3 142.9h.1M158.3 144.8h.1M159.3 150.6h.1"/>
<path d="M159.3 150.6h3.9M159.9 151.2h.1M159.9 151.2h2.7M160.4 151.8h1.6M161 152.3h.1M161 152.3h.4M162 151.8h.1"/>
</g>
<path d="M90.8 30.9h7.7v40.6h-7.7zM206.6 29.9h7.7v40.6h-7.7zM144.8 115.8h7.7v30.9h-7.7z" fill="none" stroke="#00f" stroke-width=".17"/>
<g fill="none" stroke="#800040" stroke-width=".17">
<path d="M75.3 32.9h.1M75.3 34.8h.1M75.3 36.7h.1M75.3 38.6h.1M75.3 32.9h9.7M75.3 34.8h9.7M75.3 36.7h9.7M75.3 38.6h9.7M104.3 32.9h.1M104.3 34.8h.1M104.3 36.7h.1M104.3 38.6h.1"/>
<path d="M104.3 32.9h9.6M104.3 34.8h9.6M104.3 36.7h9.6M104.3 38.6h9.6M191.1 31.9h.1M191.1 33.8h.1M191.1 35.7h.1M191.1 37.7h.1M191.1 39.6h.1M191.1 31.9h9.7M191.1 33.8h9.7M191.1 35.7h9.7"/>
<path d="M191.1 37.7h9.7M191.1 39.6h9.7M220.1 31.9h.1M220.1 33.8h.1M220.1 35.7h.1M220.1 37.7h.1M220.1 39.6h.1M220.1 31.9h9.6M220.1 33.8h9.6M220.1 35.7h9.6M220.1 37.7h9.6M220.1 39.6h9.6"/>
<path d="M75.3 42.5h.1M75.3 59.9h.1M75.3 40.6h.1M75.3 44.4h.1M75.3 46.4h.1M75.3 48.3h.1M75.3 50.2h.1M75.3 52.2h.1M75.3 54.1h.1M75.3 56h.1M75.3 57.9h.1M75.3 42.5h9.7"/>
<path d="M75.3 59.9h9.7M75.3 40.6h9.7M75.3 44.4h9.7M75.3 46.4h9.7M75.3 48.3h9.7M75.3 50.2h9.7M75.3 52.2h9.7M75.3 54.1h9.7M75.3 56h9.7M75.3 57.9h9.7M104.3 42.5h.1M104.3 59.9h.1"/>
<path d="M104.3 40.6h.1M104.3 44.4h.1M104.3 46.4h.1M104.3 48.3h.1M104.3 50.2h.1M104.3 52.2h.1M104.3 54.1h.1M104.3 56h.1M104.3 57.9h.1M104.3 42.5h2.8M104.3 59.9h2.8M104.3 40.6h9.6"/>
<path d="M104.3 44.4h9.6M104.3 46.4h9.6M104.3 48.3h9.6M104.3 50.2h9.6M104.3 52.2h9.6M104.3 54.1h9.6M104.3 56h9.6M104.3 57.9h9.6M107.1 59.9h.1M107.1 42.5h.1M107.1 42.5v31.8M191.1 41.5h.1"/>
<path d="M191.1 58.9h.1M191.1 43.4h.1M191.1 45.4h.1M191.1 47.3h.1M191.1 49.2h.1M191.1 51.2h.1M191.1 53.1h.1M191.1 55h.1M191.1 57h.1M191.1 41.5h9.7M191.1 58.9h9.7M191.1 43.4h9.7"/>
<path d="M191.1 45.4h9.7M191.1 47.3h9.7M191.1 49.2h9.7M191.1 51.2h9.7M191.1 53.1h9.7M191.1 55h9.7M191.1 57h9.7M220.1 41.5h.1M220.1 58.9h.1M220.1 43.4h.1M220.1 45.4h.1M220.1 47.3h.1"/>
<path d="M220.1 49.2h.1M220.1 51.2h.1M220.1 53.1h.1M220.1 55h.1M220.1 57h.1M220.1 41.5h2.9M220.1 58.9h2.9M220.1 43.4h9.6M220.1 45.4h9.6M220.1 47.3h9.6M220.1 49.2h9.6M220.1 51.2h9.6"/>
<path d="M220.1 53.1h9.6M220.1 55h9.6M220.1 57h9.6M223 58.9h.1M223 41.5h.1M223 41.5v31.9M75.3 61.8h.1M75.3 63.7h.1M75.3 65.7h.1M75.3 67.6h.1M75.3 69.5h.1M75.3 61.8h9.7"/>
<path d="M75.3 63.7h9.7M75.3 65.7h9.7M75.3 67.6h9.7M75.3 69.5h9.7M104.3 61.8h.1M104.3 63.7h.1M104.3 65.7h.1M104.3 67.6h.1M104.3 69.5h.1M104.3 61.8h9.6M104.3 63.7h9.6M104.3 65.7h9.6"/>
<path d="M104.3 67.6h9.6M104.3 69.5h9.6M107.1 74.3h.1M107.1 74.3h2M191.1 60.8h.1M191.1 62.7h.1M191.1 64.7h.1M191.1 66.6h.1M191.1 68.5h.1M191.1 60.8h9.7M191.1 62.7h9.7M191.1 64.7h9.7"/>
<path d="M191.1 66.6h9.7M191.1 68.5h9.7M220.1 60.8h.1M220.1 62.7h.1M220.1 64.7h.1M220.1 66.6h.1M220.1 68.5h.1M220.1 60.8h9.6M220.1 62.7h9.6M220.1 64.7h9.6M220.1 66.6h9.6M220.1 68.5h9.6"/>
<path d="M223 73.4h.1M223 73.4h1.9M129.4 117.8h.1M129.4 119.7h.1M129.4 117.8h9.6M129.4 119.7h9.6M158.3 117.8h.1M158.3 119.7h.1M158.3 117.8h9.7M158.3 119.7h9.7M129.4 127.4h.1M129.4 121.6h.1"/>
<path d="M129.4 123.6h.1M129.4 125.5h.1M129.4 129.4h.1M129.4 131.3h.1M129.4 133.2h.1M129.4 135.1h.1M129.4 137.1h.1M129.4 127.4h9.6M129.4 121.6h9.6M129.4 123.6h9.6M129.4 125.5h9.6M129.4 129.4h9.6"/>
<path d="M129.4 131.3h9.6M129.4 133.2h9.6M129.4 135.1h9.6M129.4 137.1h9.6M158.3 127.4h.1M158.3 121.6h.1M158.3 123.6h.1M158.3 125.5h.1M158.3 129.4h.1M158.3 131.3h.1M158.3 133.2h.1M158.3 135.1h.1"/>
<path d="M158.3 137.1h.1M158.3 127.4h2.9M158.3 121.6h9.7M158.3 123.6h9.7M158.3 125.5h9.7M158.3 129.4h9.7M158.3 131.3h9.7M158.3 133.2h9.7M158.3 135.1h9.7M158.3 137.1h9.7M161.2 127.4h.1M161.2 127.4v23.2"/>
<path d="M129.4 144.8h.1M129.4 144.8h9.6M158.3 144.8h.1M158.3 144.8h2.9M161.2 144.8h.1M161.2 150.6h.1M161.2 150.6h2"/>
</g>
<g fill="#f0f" stroke="#f0f" stroke-width=".17">
<circle cx="107.1" cy="59.8" r=".36"/>
<circle cx="222.9" cy="58.9" r=".36"/>
<circle cx="161.2" cy="144.8" r=".37"/>
</g>
<g font-size="2.7">
<text x="226.8" y="176.1">XME0724CB</text>
<text x="232.6" y="181.9">GPIO</text>
</g>
<text font-size="2.3" x="236.5" y="170.9">MicroPhase Inc. www.microphase.cn</text>
<g font-size="1.7" fill="#000080">
<text x="90.8" y="28.7">JP1</text>
<text x="206.6" y="27.7">JP2</text>
<text x="90.8" y="74">CON40A</text>
<text x="206.6" y="72.1">CON40A</text>
<text x="144.8" y="113.6">JP3</text>
<text x="144.8" y="150.3">CON30A</text>
</g>
<g font-size="1.7" fill="#f00">
<text x="52.7" y="33.5">[2]</text>
<text x="52.7" y="35.4">[2]</text>
<text x="56.8" y="33.5">GPIO1_0P</text>
<text x="56.8" y="35.4">GPIO1_1P</text>
<text x="123.7" y="33.5">GPIO1_0N</text>
<text x="123.7" y="35.4">GPIO1_1N</text>
<text x="134.4" y="33.5">[2]</text>
<text x="134.4" y="35.4">[2]</text>
<text x="168.5" y="32.5">[2]</text>
<text x="168.5" y="34.5">[2]</text>
<text x="172.6" y="32.5">GPIO2_0P</text>
<text x="172.6" y="34.5">GPIO2_1P</text>
<text x="239.5" y="32.5">GPIO2_0N</text>
<text x="239.5" y="34.5">GPIO2_1N</text>
<text x="250.2" y="32.5">[2]</text>
<text x="250.2" y="34.5">[2]</text>
<text x="52.7" y="37.3">[2]</text>
<text x="52.7" y="39.3">[2]</text>
<text x="52.7" y="41.2">[2]</text>
<text x="56.8" y="37.3">GPIO1_2P</text>
<text x="56.8" y="39.3">GPIO1_3P</text>
<text x="56.8" y="41.2">GPIO1_4P</text>
<text x="123.7" y="37.3">GPIO1_2N</text>
<text x="123.7" y="39.3">GPIO1_3N</text>
<text x="123.7" y="41.2">GPIO1_4N</text>
<text x="134.4" y="37.3">[2]</text>
<text x="134.4" y="39.3">[2]</text>
<text x="134.4" y="41.2">[2]</text>
<text x="168.5" y="36.4">[2]</text>
<text x="168.5" y="38.3">[2]</text>
<text x="168.5" y="40.2">[2]</text>
<text x="172.6" y="36.4">GPIO2_2P</text>
<text x="172.6" y="38.3">GPIO2_3P</text>
<text x="172.6" y="40.2">GPIO2_4P</text>
<text x="239.5" y="36.4">GPIO2_2N</text>
<text x="239.5" y="38.3">GPIO2_3N</text>
<text x="239.5" y="40.2">GPIO2_4N</text>
<text x="250.2" y="36.4">[2]</text>
<text x="250.2" y="38.3">[2]</text>
<text x="250.2" y="40.2">[2]</text>
<text x="52.7" y="45">[2]</text>
<text x="52.7" y="47">[2]</text>
<text x="56.8" y="45">GPIO1_5P</text>
<text x="56.8" y="47">GPIO1_6P</text>
<text x="123.7" y="45">GPIO1_5N</text>
<text x="123.7" y="47">GPIO1_6N</text>
<text x="134.4" y="45">[2]</text>
<text x="134.4" y="47">[2]</text>
<text x="168.5" y="44.1">[2]</text>
<text x="168.5" y="46">[2]</text>
<text x="168.5" y="48">[2]</text>
<text x="172.6" y="44.1">GPIO2_5P</text>
<text x="172.6" y="46">GPIO2_6P</text>
<text x="172.6" y="48">GPIO2_7P</text>
<text x="239.5" y="44.1">GPIO2_5N</text>
<text x="239.5" y="46">GPIO2_6N</text>
<text x="239.5" y="48">GPIO2_7N</text>
<text x="250.2" y="44.1">[2]</text>
<text x="250.2" y="46">[2]</text>
<text x="250.2" y="48">[2]</text>
<text x="52.7" y="48.9">[2]</text>
<text x="52.7" y="50.8">[2]</text>
<text x="52.7" y="52.8">[2]</text>
<text x="56.8" y="48.9">GPIO1_7P</text>
<text x="56.8" y="50.8">GPIO1_8P</text>
<text x="56.8" y="52.8">GPIO1_9P</text>
<text x="123.7" y="48.9">GPIO1_7N</text>
<text x="123.7" y="50.8">GPIO1_8N</text>
<text x="123.7" y="52.8">GPIO1_9N</text>
<text x="134.4" y="48.9">[2]</text>
<text x="134.4" y="50.8">[2]</text>
<text x="134.4" y="52.8">[2]</text>
<text x="168.5" y="49.9">[2]</text>
<text x="168.5" y="51.8">[2]</text>
<text x="168.5" y="53.8">[2]</text>
<text x="172.6" y="49.9">GPIO2_8P</text>
<text x="172.6" y="51.8">GPIO2_9P</text>
<text x="172.6" y="53.8">GPIO2_10P</text>
<text x="239.5" y="49.9">GPIO2_8N</text>
<text x="239.5" y="51.8">GPIO2_9N</text>
<text x="239.5" y="53.8">GPIO2_10N</text>
<text x="250.2" y="49.9">[2]</text>
<text x="250.2" y="51.8">[2]</text>
<text x="251.1" y="53.8">[2]</text>
<text x="52.7" y="54.7">[2]</text>
<text x="52.7" y="56.6">[2]</text>
<text x="52.7" y="58.6">[2]</text>
<text x="56.8" y="54.7">GPIO1_10P</text>
<text x="56.8" y="56.6">GPIO1_11P</text>
<text x="56.8" y="58.6">GPIO1_12P</text>
<text x="123.7" y="54.7">GPIO1_10N</text>
<text x="123.7" y="56.6">GPIO1_11N</text>
<text x="123.7" y="58.6">GPIO1_12N</text>
<text x="135.3" y="54.7">[2]</text>
<text x="135.3" y="56.6">[2]</text>
<text x="135.3" y="58.6">[2]</text>
<text x="168.5" y="55.7">[2]</text>
<text x="168.5" y="57.6">[2]</text>
<text x="172.6" y="55.7">GPIO2_11P</text>
<text x="172.6" y="57.6">GPIO2_12P</text>
<text x="239.5" y="55.7">GPIO2_11N</text>
<text x="239.5" y="57.6">GPIO2_12N</text>
<text x="251.1" y="55.7">[2]</text>
<text x="251.1" y="57.6">[2]</text>
<text x="52.7" y="62.4">[2]</text>
<text x="52.7" y="64.3">[2]</text>
<text x="56.8" y="62.4">GPIO1_13P</text>
<text x="56.8" y="64.3">GPIO1_14P</text>
<text x="123.7" y="62.4">GPIO1_13N</text>
<text x="123.7" y="64.3">GPIO1_14N</text>
<text x="135.3" y="62.4">[2]</text>
<text x="135.3" y="64.3">[2]</text>
<text x="168.5" y="61.5">[2]</text>
<text x="168.5" y="63.4">[2]</text>
<text x="168.5" y="65.3">[2]</text>
<text x="172.6" y="61.5">GPIO2_13P</text>
<text x="172.6" y="63.4">GPIO2_14P</text>
<text x="172.6" y="65.3">GPIO2_15P</text>
<text x="239.5" y="61.5">GPIO2_13N</text>
<text x="239.5" y="63.4">GPIO2_14N</text>
<text x="239.5" y="65.3">GPIO2_15N</text>
<text x="251.1" y="61.5">[2]</text>
<text x="251.1" y="63.4">[2]</text>
<text x="251.1" y="65.3">[2]</text>
<text x="52.7" y="66.3">[2]</text>
<text x="52.7" y="68.2">[2]</text>
<text x="52.7" y="70.1">[2]</text>
<text x="56.8" y="66.3">GPIO1_15P</text>
<text x="56.8" y="68.2">GPIO1_16P</text>
<text x="56.8" y="70.1">GPIO1_17P</text>
<text x="123.7" y="66.3">GPIO1_15N</text>
<text x="123.7" y="68.2">GPIO1_16N</text>
<text x="123.7" y="70.1">GPIO1_17N</text>
<text x="135.3" y="66.3">[2]</text>
<text x="135.3" y="68.2">[2]</text>
<text x="135.3" y="70.1">[2]</text>
<text x="168.5" y="67.3">[2]</text>
<text x="168.5" y="69.2">[2]</text>
<text x="172.6" y="67.3">GPIO2_16P</text>
<text x="172.6" y="69.2">GPIO2_17P</text>
<text x="239.5" y="67.3">GPIO2_16N</text>
<text x="239.5" y="69.2">GPIO2_17N</text>
<text x="251.1" y="67.3">[2]</text>
<text x="251.1" y="69.2">[2]</text>
<text x="106.8" y="118.4">[2]</text>
<text x="110.8" y="118.4">GPIO3_0P</text>
<text x="177.8" y="118.4">GPIO3_0N</text>
<text x="188.4" y="118.4">[2]</text>
<text x="106.8" y="120.4">[2]</text>
<text x="106.8" y="122.3">[2]</text>
<text x="106.8" y="124.2">[2]</text>
<text x="110.8" y="120.4">GPIO3_1P</text>
<text x="110.8" y="122.3">GPIO3_2P</text>
<text x="110.8" y="124.2">GPIO3_3P</text>
<text x="177.8" y="120.4">GPIO3_1N</text>
<text x="177.8" y="122.3">GPIO3_2N</text>
<text x="177.8" y="124.2">GPIO3_3N</text>
<text x="188.4" y="120.4">[2]</text>
<text x="188.4" y="122.3">[2]</text>
<text x="188.4" y="124.2">[2]</text>
<text x="106.8" y="126.2">[2]</text>
<text x="106.8" y="130">[2]</text>
<text x="106.8" y="131.9">[2]</text>
<text x="110.8" y="126.2">GPIO3_4P</text>
<text x="110.8" y="130">GPIO3_5P</text>
<text x="110.8" y="131.9">GPIO3_6P</text>
<text x="177.8" y="126.2">GPIO3_4N</text>
<text x="177.8" y="130">GPIO3_5N</text>
<text x="177.8" y="131.9">GPIO3_6N</text>
<text x="188.4" y="126.2">[2]</text>
<text x="188.4" y="130">[2]</text>
<text x="188.4" y="131.9">[2]</text>
<text x="106.8" y="133.9">[2]</text>
<text x="106.8" y="135.8">[2]</text>
<text x="106.8" y="137.7">[2]</text>
<text x="110.8" y="133.9">GPIO3_7P</text>
<text x="110.8" y="135.8">GPIO3_8P</text>
<text x="110.8" y="137.7">GPIO3_9P</text>
<text x="177.8" y="133.9">GPIO3_7N</text>
<text x="177.8" y="135.8">GPIO3_8N</text>
<text x="177.8" y="137.7">GPIO3_9N</text>
<text x="188.4" y="133.9">[2]</text>
<text x="188.4" y="135.8">[2]</text>
<text x="188.4" y="137.7">[2]</text>
</g>
<g font-size="1.7">
<text x="88.4" y="32.4">1</text>
<text x="88.4" y="34.3">3</text>
<text x="99.8" y="32.4">2</text>
<text x="99.8" y="34.3">4</text>
<text x="204.2" y="31.5">1</text>
<text x="204.2" y="33.4">3</text>
<text x="204.2" y="35.3">5</text>
<text x="215.6" y="31.5">2</text>
<text x="215.6" y="33.4">4</text>
<text x="215.6" y="35.3">6</text>
<text x="88.4" y="36.3">5</text>
<text x="88.4" y="38.2">7</text>
<text x="88.4" y="40.1">9</text>
<text x="99.8" y="36.3">6</text>
<text x="99.8" y="38.2">8</text>
<text x="99.8" y="40.1">10</text>
<text x="180.3" y="42">VCC_5V</text>
<text x="203.3" y="41.1">11</text>
<text x="204.2" y="37.3">7</text>
<text x="204.2" y="39.2">9</text>
<text x="215.6" y="37.3">8</text>
<text x="215.6" y="39.2">10</text>
<text x="215.6" y="41.1">12</text>
<text x="64.5" y="42.9">VCC_5V</text>
<text x="87.5" y="42.1">11</text>
<text x="87.5" y="44">13</text>
<text x="87.5" y="45.9">15</text>
<text x="87.5" y="47.8">17</text>
<text x="99.8" y="42.1">12</text>
<text x="99.8" y="44">14</text>
<text x="99.8" y="45.9">16</text>
<text x="99.8" y="47.8">18</text>
<text x="203.3" y="43">13</text>
<text x="203.3" y="45">15</text>
<text x="203.3" y="46.9">17</text>
<text x="215.6" y="43">14</text>
<text x="215.6" y="45">16</text>
<text x="215.6" y="46.9">18</text>
<text x="87.5" y="49.8">19</text>
<text x="87.5" y="51.7">21</text>
<text x="87.5" y="53.6">23</text>
<text x="99.8" y="49.8">20</text>
<text x="99.8" y="51.7">22</text>
<text x="99.8" y="53.6">24</text>
<text x="203.3" y="48.8">19</text>
<text x="203.3" y="50.8">21</text>
<text x="203.3" y="52.7">23</text>
<text x="215.6" y="48.8">20</text>
<text x="215.6" y="50.8">22</text>
<text x="215.6" y="52.7">24</text>
<text x="87.5" y="55.6">25</text>
<text x="87.5" y="57.5">27</text>
<text x="87.5" y="59.4">29</text>
<text x="99.8" y="55.6">26</text>
<text x="99.8" y="57.5">28</text>
<text x="99.8" y="59.4">30</text>
<text x="180.3" y="59.4">VCC_3V3</text>
<text x="203.3" y="54.6">25</text>
<text x="203.3" y="56.6">27</text>
<text x="203.3" y="58.5">29</text>
<text x="215.6" y="54.6">26</text>
<text x="215.6" y="56.6">28</text>
<text x="215.6" y="58.5">30</text>
<text x="64.5" y="60.3">VCC_3V3</text>
<text x="87.5" y="61.4">31</text>
<text x="87.5" y="63.3">33</text>
<text x="87.5" y="65.2">35</text>
<text x="99.8" y="61.4">32</text>
<text x="99.8" y="63.3">34</text>
<text x="99.8" y="65.2">36</text>
<text x="203.3" y="60.4">31</text>
<text x="203.3" y="62.3">33</text>
<text x="203.3" y="64.3">35</text>
<text x="215.6" y="60.4">32</text>
<text x="215.6" y="62.3">34</text>
<text x="215.6" y="64.3">36</text>
<text x="87.5" y="67.1">37</text>
<text x="87.5" y="69.1">39</text>
<text x="99.8" y="67.1">38</text>
<text x="99.8" y="69.1">40</text>
<text x="203.3" y="66.2">37</text>
<text x="203.3" y="68.1">39</text>
<text x="215.6" y="66.2">38</text>
<text x="215.6" y="68.1">40</text>
<text x="142.4" y="117.3">1</text>
<text x="142.4" y="119.3">3</text>
<text x="153.9" y="117.3">2</text>
<text x="153.9" y="119.3">4</text>
<text x="142.4" y="121.2">5</text>
<text x="142.4" y="123.1">7</text>
<text x="142.4" y="125.1">9</text>
<text x="153.9" y="121.2">6</text>
<text x="153.9" y="123.1">8</text>
<text x="153.9" y="125.1">10</text>
<text x="118.5" y="127.9">VCC_5V</text>
<text x="141.5" y="127">11</text>
<text x="141.5" y="128.9">13</text>
<text x="141.5" y="130.9">15</text>
<text x="153.9" y="127">12</text>
<text x="153.9" y="128.9">14</text>
<text x="153.9" y="130.9">16</text>
<text x="141.5" y="132.8">17</text>
<text x="141.5" y="134.7">19</text>
<text x="141.5" y="136.7">21</text>
<text x="153.9" y="132.8">18</text>
<text x="153.9" y="134.7">20</text>
<text x="153.9" y="136.7">22</text>
<text x="141.5" y="138.6">23</text>
<text x="141.5" y="140.5">25</text>
<text x="141.5" y="142.5">27</text>
<text x="153.9" y="138.6">24</text>
<text x="153.9" y="140.5">26</text>
<text x="153.9" y="142.5">28</text>
<text x="118.5" y="145.2">VCC_3V3</text>
<text x="141.5" y="144.4">29</text>
<text x="153.9" y="144.4">30</text>
<text x="222" y="173.4">Title</text>
<text x="222" y="179.2">Size</text>
<text x="229.7" y="179.2">Document Number</text>
<text x="285.7" y="179.2">Rev</text>
<text x="222" y="185">Date:</text>
<text x="232.1" y="185">Wednesday, July 20, 2022</text>
<text x="260.6" y="185">Sheet</text>
<text x="270.2" y="185">7</text>
<text x="276" y="185">of</text>
<text x="281.8" y="185">8</text>
<text x="286.7" y="181.1">2.1</text>
</g>
<g font-size="1.4">
<text x="30.9" y="1.4">5</text>
<text x="88.8" y="1.4">4</text>
<text x="146.7" y="1.4">3</text>
<text x="204.6" y="1.4">2</text>
<text x="262.6" y="1.4">1</text>
<text x=".5" y="26.1">D</text>
<text x="292" y="26.1">D</text>
<text x=".5" y="71.9">C</text>
<text x="292" y="71.9">C</text>
<text x=".5" y="117.8">B</text>
<text x="292" y="117.8">B</text>
<text x=".5" y="163.6">A</text>
<text x="292" y="163.6">A</text>
<text x="30.9" y="186.8">5</text>
<text x="88.8" y="186.8">4</text>
<text x="146.7" y="186.8">3</text>
<text x="204.6" y="186.8">2</text>
<text x="262.6" y="186.8">1</text>
</g>
</svg>
